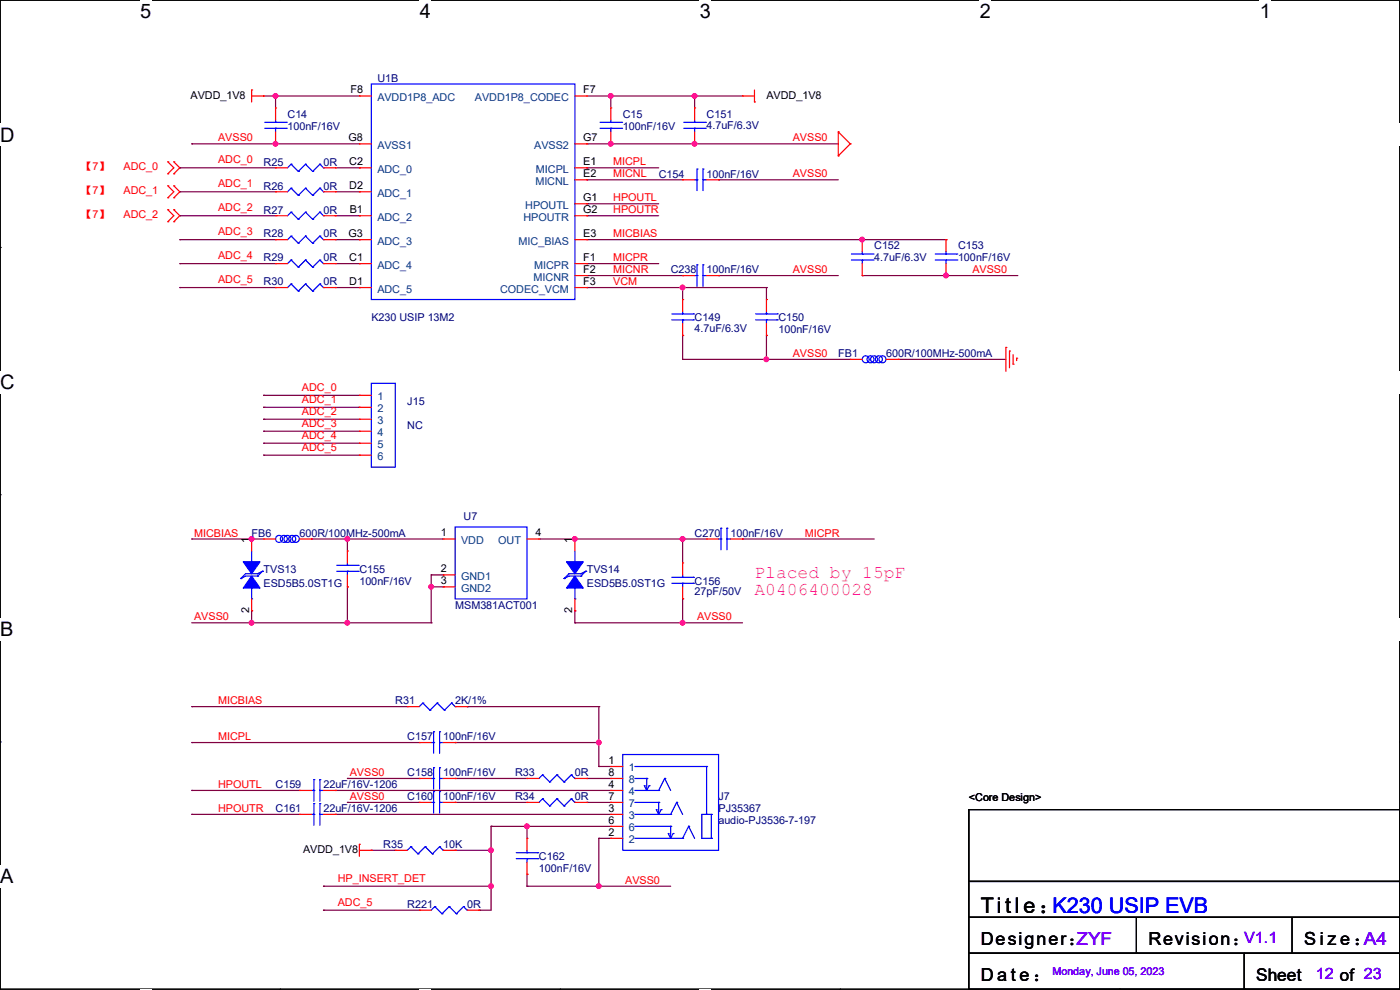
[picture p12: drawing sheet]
<svg xmlns="http://www.w3.org/2000/svg" width="297mm" height="210mm" viewBox="0 0 297 210" stroke-linecap="round" stroke-linejoin="round" font-family="sans-serif">
<path d="M0 0h297v209.8h-297z" fill="none" stroke="#000" stroke-width=".25"/>
<g fill="#fff">
<path d="M29.7 0h2.4v4.8h-2.4z"/>
<path d="M29.7 209.8h2.4v.2h-2.4z"/>
</g>
<path d="M59.4 0h.1M59.4 209.8h.1" fill="none" stroke="#000" stroke-width=".25"/>
<g fill="#fff">
<path d="M89.1 0h2.3v4.8h-2.3z"/>
<path d="M89.1 209.8h2.3v.2h-2.3z"/>
</g>
<path d="M118.8 0h.1M118.8 209.8h.1" fill="none" stroke="#000" stroke-width=".25"/>
<g fill="#fff">
<path d="M148.5 0h2.3v4.8h-2.3z"/>
<path d="M148.5 209.8h2.3v.2h-2.3z"/>
</g>
<path d="M178.2 0h.1M178.2 209.8h.1" fill="none" stroke="#000" stroke-width=".25"/>
<g fill="#fff">
<path d="M207.9 0h2.3v4.8h-2.3z"/>
<path d="M207.9 209.8h2.3v.2h-2.3z"/>
</g>
<path d="M237.6 0h.1M237.6 209.8h.1" fill="none" stroke="#000" stroke-width=".25"/>
<g fill="#fff">
<path d="M267.3 0h2.3v4.8h-2.3z"/>
<path d="M267.3 209.8h2.3v.2h-2.3z"/>
<path d="M0 26.2h3.1v4.8h-3.1z"/>
<path d="M297 26.2v4.8z"/>
<path d="M0 78.7h3.1v4.7h-3.1z"/>
<path d="M297 78.7v4.7z"/>
</g>
<path d="M0 52.5h.1M297 52.5h.1" fill="none" stroke="#000" stroke-width=".25"/>
<g fill="#fff">
<path d="M0 131.1h2.9v4.8h-2.9z"/>
<path d="M297 131.1v4.8z"/>
</g>
<path d="M0 104.9h.1M297 104.9h.1" fill="none" stroke="#000" stroke-width=".25"/>
<g fill="#fff">
<path d="M0 183.6h2.9v4.7h-2.9z"/>
<path d="M296.9 183.6h.1v4.7h-.1z"/>
</g>
<path d="M0 157.4h.1M297 157.4h.1M205.5 171.7h91.5v15.3h-91.5zM205.5 187h91.5v7.6h-91.5zM205.5 194.6h91.5v7.6h-91.5zM241.1 194.6v7.6M274.1 194.6v7.6M205.5 202.2h91.5v7.6h-91.5zM241.1 202.2h.1M263.9 209.8h.1M263.9 202.2v7.6M274.1 202.2h.1" fill="none" stroke="#000" stroke-width=".25"/>
<g fill="none" stroke="#800040" stroke-width=".25">
<path d="M38.1 35.6h.1M38.1 35.6h20.4M40.7 30.5h.1M40.7 30.5h35.5M55.9 20.4h.1M55.9 20.4h20.3M58.5 20.4h.1M58.5 30.5h.1M58.5 20.4v2.5M71.2 35.6h5M76.2 35.6h.1M124.5 35.6h.1"/>
<path d="M124.5 38.1h.1M124.5 20.4h33M124.5 30.5h53.3M124.5 35.6h15.2M124.5 38.1h20.3M129.6 20.4h.1M129.6 30.5h.1M129.6 20.4v2.5M147.4 30.5h.1M147.4 20.4h.1M147.4 20.4v2.5M152.4 38.1h.1"/>
<path d="M152.4 38.1h25.4M38.1 40.7h.1M38.1 45.8h.1M38.1 50.8h.1M38.1 55.9h.1M38.1 45.8h20.4M38.1 50.8h20.4M38.1 55.9h20.4M38.1 40.7h20.4M71.2 45.8h5M71.2 50.8h5M71.2 55.9h5"/>
<path d="M71.2 40.7h5M76.2 40.7h.1M76.2 45.8h.1M76.2 50.8h.1M76.2 55.9h.1M124.5 45.8h.1M124.5 43.2h.1M124.5 55.9h.1M124.5 45.8h15.2M124.5 43.2h15.2M124.5 50.8h76.2M124.5 55.9h15.2"/>
<path d="M124.5 58.5h20.3M144.8 58.5h.1M152.4 58.5h.1M152.4 58.5h25.4M182.9 50.8h.1M182.9 58.5h.1M182.9 58.5h33M200.7 58.5h.1M200.7 50.8h.1M38.1 61h.1M38.1 61h20.4M71.2 61h5"/>
<path d="M76.2 61h.1M124.5 61h.1M124.5 61h38.1M144.8 61h.1M144.8 71.2h.1M144.8 76.2h.1M144.8 61v2.5M144.8 71.2v5M144.8 76.2h35.6M162.6 61h.1M162.6 76.2h.1M162.6 71.2h.1"/>
<path d="M162.6 61v2.5M162.6 71.2v5M190.5 76.2h.1M190.5 76.2h22.9M55.9 83.9h.1M55.9 86.4h.1M55.9 88.9h.1M55.9 91.5h.1M55.9 94h.1M55.9 96.6h.1M55.9 83.9h20.3M55.9 86.4h20.3"/>
<path d="M55.9 88.9h20.3M55.9 91.5h20.3M55.9 94h20.3M55.9 96.6h20.3M40.7 114.3h.1M40.7 114.3h15.2M53.4 114.3h.1M66.1 114.3h.1M66.1 114.3h27.9M73.7 114.3h.1M73.7 114.3v2.6M114.3 114.3h35.6"/>
<path d="M122 114.3h.1M144.8 114.3h.1M144.8 114.3v5.1M157.5 114.3h.1M157.5 114.3h28M40.7 132.1h50.8M53.4 129.6h.1M53.4 132.1h.1M53.4 129.6v2.5M73.7 124.5h.1M73.7 132.1h.1M73.7 124.5v7.6"/>
<path d="M91.5 122h.1M91.5 124.5h.1M91.5 132.1h.1M91.5 122v10.1M91.5 124.5h2.5M91.5 122h2.5M94 124.5h.1M94 122h.1M122 129.6h.1M122 132.1h.1M122 132.1h35.5M122 129.6v2.5"/>
<path d="M144.8 127h.1M144.8 132.1h.1M144.8 127v5.1M40.7 157.5h.1M40.7 149.9h.1M40.7 157.5h48.2M40.7 149.9h45.7M96.6 157.5h.1M96.6 157.5h30.4M99.1 149.9h.1M99.1 149.9h27.9M127 157.5h.1"/>
<path d="M127 149.9h.1M127 149.9v12.7M40.7 172.8h.1M40.7 167.7h.1M40.7 167.7h22.8M40.7 172.8h22.8M71.2 167.7h.1M71.2 172.8h.1M71.2 167.7h58.4M71.2 172.8h58.4M73.7 170.2h.1M73.7 165.1h.1"/>
<path d="M73.7 165.1h15.2M73.7 170.2h15.2M96.6 170.2h.1M96.6 165.1h.1M96.6 165.1h15.2M96.6 170.2h15.2M104.2 175.3h.1M104.2 175.3v17.8h-2.6M104.2 175.3h25.4M111.8 175.3h.1M111.8 175.3v2.5M124.5 165.1h.1"/>
<path d="M124.5 170.2h.1M124.5 165.1h5.1M124.5 170.2h5.1M127 177.8h.1M127 162.6h.1M127 177.8h2.6M127 177.8v10.2M127 162.6h2.6M68.6 188h.1M68.6 193.1h.1M68.6 188h35.6M68.6 193.1h20.3"/>
<path d="M78.8 180.4h.1M78.8 180.4h5.1M96.6 180.4h.1M96.6 180.4h7.6M101.6 193.1h.1M104.2 180.4h.1M104.2 188h.1M111.8 185.5h.1M111.8 188h.1M111.8 188h30.5M111.8 185.5v2.5M127 188h.1"/>
</g>
<g fill="#f0f" stroke="#f0f" stroke-width=".25">
<circle cx="58.4" cy="20.3" r=".49"/>
<circle cx="58.4" cy="30.5" r=".49"/>
<circle cx="129.6" cy="30.5" r=".49"/>
<circle cx="129.6" cy="20.3" r=".49"/>
<circle cx="182.9" cy="50.8" r=".49"/>
<circle cx="144.8" cy="61" r=".49"/>
<circle cx="162.6" cy="76.2" r=".49"/>
<circle cx="147.3" cy="30.5" r=".49"/>
<circle cx="147.3" cy="20.3" r=".49"/>
<circle cx="200.7" cy="58.4" r=".49"/>
<circle cx="127" cy="188" r=".49"/>
<circle cx="104.2" cy="180.4" r=".49"/>
<circle cx="104.2" cy="188" r=".49"/>
<circle cx="111.8" cy="175.3" r=".49"/>
<circle cx="127" cy="157.5" r=".49"/>
<circle cx="73.7" cy="114.3" r=".49"/>
<circle cx="53.4" cy="114.3" r=".49"/>
<circle cx="91.5" cy="124.5" r=".49"/>
<circle cx="53.4" cy="132.1" r=".49"/>
<circle cx="73.7" cy="132.1" r=".49"/>
<circle cx="121.9" cy="114.3" r=".49"/>
<circle cx="144.8" cy="132.1" r=".49"/>
<circle cx="144.8" cy="114.3" r=".49"/>
</g>
<g fill="none" stroke="#f00" stroke-width=".25">
<path d="M53.4 19.1h.1M53.4 19.1v2.5M160.1 19.1v2.5M35.6 34.3h.1M35.6 36.9h.1M35.6 39.4h.1M35.6 34.3l1.3 1.3-1.3 1.3M35.6 39.4l1.3 1.3-1.3 1.3M36.9 36.9h.1M36.9 34.3h.1M36.9 39.4h.1M36.9 34.3l1.2 1.3-1.2 1.3"/>
<path d="M36.9 39.4l1.2 1.3-1.2 1.3M53.4 20.4h2.5M55.9 20.4h.1M58.5 22.9h.1M58.5 30.5h.1M58.5 35.6h.1M58.5 22.9v2.5M58.5 28v2.5M58.5 35.6h2.5M68.6 35.6h2.6M71.2 35.6h.1M76.2 20.4h.1"/>
<path d="M76.2 30.5h.1M76.2 35.6h.1M76.2 20.4h2.6M76.2 30.5h2.6M76.2 35.6h2.6M122 20.4h2.5M122 38.1h2.5M122 30.5h2.5M122 35.6h2.5M124.5 20.4h.1M124.5 30.5h.1M124.5 35.6h.1"/>
<path d="M124.5 38.1h.1M129.6 22.9h.1M129.6 30.5h.1M129.6 22.9v2.5M129.6 28v2.5M144.8 38.1h.1M144.8 38.1h2.6M147.4 22.9h.1M147.4 30.5h.1M147.4 22.9v2.5M147.4 28v2.5M149.9 38.1h2.5"/>
<path d="M152.4 38.1h.1M157.5 20.4h.1M157.5 20.4h2.6M160.1 21.6h.1M177.8 28h.1M177.8 33.1h.1M177.8 28v5.1M177.8 28l2.6 2.5M180.4 30.5h.1M180.4 30.5l-2.6 2.6M35.6 42h.1M35.6 44.5h.1"/>
<path d="M35.6 47h.1M35.6 44.5l1.3 1.3-1.3 1.2M36.9 42h.1M36.9 47h.1M36.9 44.5h.1M36.9 44.5l1.2 1.3-1.2 1.2M58.5 50.8h.1M58.5 55.9h.1M58.5 40.7h.1M58.5 45.8h.1M58.5 50.8h2.5M58.5 55.9h2.5"/>
<path d="M58.5 40.7h2.5M58.5 45.8h2.5M68.6 50.8h2.6M68.6 55.9h2.6M68.6 40.7h2.6M68.6 45.8h2.6M71.2 50.8h.1M71.2 55.9h.1M71.2 40.7h.1M71.2 45.8h.1M76.2 40.7h.1M76.2 45.8h.1"/>
<path d="M76.2 50.8h.1M76.2 55.9h.1M76.2 50.8h2.6M76.2 55.9h2.6M76.2 40.7h2.6M76.2 45.8h2.6M122 50.8h2.5M122 55.9h2.5M122 58.5h2.5M122 45.8h2.5M122 43.2h2.5M124.5 43.2h.1"/>
<path d="M124.5 45.8h.1M124.5 50.8h.1M124.5 55.9h.1M124.5 58.5h.1M144.8 58.5h.1M144.8 58.5h2.6M149.9 58.5h2.5M152.4 58.5h.1M182.9 50.8h.1M182.9 58.5h.1M182.9 50.8v2.6M182.9 55.9v2.6"/>
<path d="M200.7 50.8h.1M200.7 58.5h.1M200.7 50.8v2.6M200.7 55.9v2.6M58.5 61h.1M58.5 61h2.5M68.6 61h2.6M71.2 61h.1M76.2 61h.1M76.2 61h2.6M122 61h2.5M124.5 61h.1"/>
<path d="M144.8 63.5h.1M144.8 71.2h.1M144.8 63.5v2.6M144.8 68.6v2.6M162.6 63.5h.1M162.6 71.2h.1M162.6 63.5v2.6M162.6 68.6v2.6M180.4 76.2h.1M180.4 76.2h2.5M188 76.2h2.5M190.5 76.2h.1"/>
<path d="M213.4 73.7h.1M213.4 73.7v5.1M214.2 74.5h.1M214.2 74.5v3.5M214.9 77.3h.1M214.9 75.2v2.1M215.7 76h.1M215.7 76v.5M76.2 83.9h.1M76.2 86.4h.1M76.2 88.9h.1M76.2 91.5h.1"/>
<path d="M76.2 94h.1M76.2 96.6h.1M76.2 83.9h2.6M76.2 86.4h2.6M76.2 88.9h2.6M76.2 91.5h2.6M76.2 94h2.6M76.2 96.6h2.6M53.4 114.3h.1M53.4 114.3v2.6M55.9 114.3h.1M55.9 114.3h2.6"/>
<path d="M63.5 114.3h2.6M66.1 114.3h.1M73.7 116.9h.1M73.7 116.9v2.5M94 114.3h.1M94 114.3h2.6M111.8 114.3h2.5M114.3 114.3h.1M122 114.3h.1M122 114.3v2.6M144.8 119.4h.1M144.8 119.4v2.6"/>
<path d="M149.9 114.3h.1M149.9 114.3h2.5M155 114.3h2.5M157.5 114.3h.1M53.4 129.6h.1M53.4 127v2.6M73.7 124.5h.1M73.7 122v2.5M94 122h.1M94 124.5h.1M94 122h2.6M94 124.5h2.6"/>
<path d="M122 129.6h.1M122 127v2.6M144.8 127h.1M144.8 124.5v2.5M86.4 149.9h.1M86.4 149.9h2.5M88.9 157.5h.1M88.9 157.5h2.6M94 157.5h2.6M96.6 157.5h.1M96.6 149.9h2.5M99.1 149.9h.1"/>
<path d="M63.5 167.7h.1M63.5 172.8h.1M63.5 172.8h2.6M63.5 167.7h2.6M68.6 172.8h2.6M68.6 167.7h2.6M71.2 167.7h.1M71.2 172.8h.1M76.2 179.1h.1M76.2 179.1v2.6M88.9 170.2h.1M88.9 165.1h.1"/>
<path d="M88.9 165.1h2.6M88.9 170.2h2.6M94 165.1h2.6M94 170.2h2.6M96.6 170.2h.1M96.6 165.1h.1M111.8 177.8h.1M111.8 165.1h.1M111.8 170.2h.1M111.8 165.1h2.5M111.8 170.2h2.5M111.8 177.8v2.6"/>
<path d="M122 165.1h2.5M122 170.2h2.5M124.5 165.1h.1M124.5 170.2h.1M129.6 162.6h.1M129.6 177.8h.1M129.6 172.8h.1M129.6 165.1h.1M129.6 175.3h.1M129.6 170.2h.1M129.6 167.7h.1M129.6 162.6h2.5"/>
<path d="M129.6 177.8h2.5M129.6 172.8h2.5M129.6 165.1h2.5M129.6 175.3h2.5M129.6 170.2h2.5M129.6 167.7h2.5M76.2 180.4h2.6M78.8 180.4h.1M83.9 180.4h.1M83.9 180.4h2.5M88.9 193.1h.1M88.9 193.1h2.6"/>
<path d="M94 180.4h2.6M96.6 180.4h.1M99.1 193.1h2.5M101.6 193.1h.1M111.8 185.5h.1M111.8 182.9v2.6"/>
</g>
<g fill="none" stroke="#00f" stroke-width=".25">
<path d="M78.8 17.8h43.2v45.7h-43.2zM56.2 27.2h4.5M56.2 26h4.5M58.5 26h.1M58.5 27.2h.1M58.5 25.4v.6M58.5 27.2v.8M60.7 27.2h.1M60.7 26h.1M61.8 39.9h.1M61.8 34.8h.1M61.8 39.9l-.8 .8"/>
<path d="M61.8 39.9l1.5 1.5M61.8 34.8l-.8 .8M61.8 34.8l1.5 1.6M63.3 36.4h.1M64.8 39.9h.1M64.8 34.8h.1M64.8 39.9l-1.5 1.5M64.8 39.9l1.5 1.5M64.8 34.8l-1.5 1.6M64.8 34.8l1.5 1.6M66.3 36.4h.1M67.9 39.9h.1"/>
<path d="M67.9 34.8h.1M67.9 39.9l-1.6 1.5M67.9 39.9l.7 .8M67.9 34.8l-1.6 1.6M67.9 34.8l.7 .8M68.6 35.6h.1M127.3 27.2h4.6M127.3 26h4.6M129.6 26h.1M129.6 27.2h.1M129.6 25.4v.6M129.6 27.2v.8"/>
<path d="M131.9 27.2h.1M131.9 26h.1M145.1 27.2h4.5M145.1 26h4.5M147.4 26h.1M147.4 27.2h.1M147.4 25.4v.6M147.4 27.2v.8M147.4 38.1h.5M147.9 38.1h.1M147.9 35.9h.1M147.9 35.9v4.5"/>
<path d="M149.1 35.9h.1M149.1 38.1h.1M149.1 35.9v4.5M149.1 38.1h.8M149.6 27.2h.1M149.6 26h.1M61.8 50.1h.1M61.8 55.2h.1M61.8 45h.1M61.8 50.1l-.8 .7M61.8 50.1l1.5 1.5M61.8 55.2l-.8 .7"/>
<path d="M61.8 55.2l1.5 1.5M61.8 45l-.8 .8M61.8 45l1.5 1.5M63.3 51.6h.1M63.3 56.7h.1M63.3 41.4h.1M63.3 46.5h.1M64.8 50.1h.1M64.8 55.2h.1M64.8 45h.1M64.8 50.1l-1.5 1.5M64.8 50.1l1.5 1.5"/>
<path d="M64.8 55.2l-1.5 1.5M64.8 55.2l1.5 1.5M64.8 45l-1.5 1.5M64.8 45l1.5 1.5M66.3 51.6h.1M66.3 56.7h.1M66.3 41.4h.1M66.3 46.5h.1M67.9 50.1h.1M67.9 55.2h.1M67.9 45h.1M67.9 50.1l-1.6 1.5"/>
<path d="M67.9 50.1l.7 .7M67.9 55.2l-1.6 1.5M67.9 55.2l.7 .7M67.9 45l-1.6 1.5M67.9 45l.7 .8M68.6 50.8h.1M68.6 55.9h.1M68.6 40.7h.1M68.6 45.8h.1M147.4 58.5h.5M147.9 58.5h.1M147.9 56.2h.1"/>
<path d="M147.9 56.2v4.5M149.1 56.2h.1M149.1 58.5h.1M149.1 58.5h.8M149.1 56.2v4.5M180.6 55.2h4.6M180.6 53.9h4.6M182.9 53.9h.1M182.9 55.2h.1M182.9 53.4v.5M182.9 55.2v.7M185.2 55.2h.1"/>
<path d="M185.2 53.9h.1M198.4 55.2h4.6M198.4 53.9h4.6M200.7 53.9h.1M200.7 55.2h.1M200.7 53.4v.5M200.7 55.2v.7M203 55.2h.1M203 53.9h.1M61.8 60.2h.1M61.8 60.2l-.8 .8M61.8 60.2l1.5 1.6"/>
<path d="M63.3 61.8h.1M64.8 60.2h.1M64.8 60.2l-1.5 1.6M64.8 60.2l1.5 1.6M66.3 61.8h.1M67.9 60.2h.1M67.9 60.2l-1.6 1.6M67.9 60.2l.7 .8M68.6 61h.1M142.5 67.9h4.6M142.5 66.6h4.6M144.8 66.6h.1"/>
<path d="M144.8 67.9h.1M144.8 66.1v.5M144.8 67.9v.7M147.1 67.9h.1M147.1 66.6h.1M160.3 67.9h4.6M160.3 66.6h4.6M162.6 66.6h.1M162.6 67.9h.1M162.6 66.1v.5M162.6 67.9v.7M164.9 67.9h.1"/>
<path d="M164.9 66.6h.1M78.8 81.3h5.1v17.8h-5.1zM53.4 119.4h.1M53.4 116.9v2.5M71.4 119.9h4.6M73.7 119.9h.1M73.7 119.4v.5M76 119.9h.1M96.6 111.8h15.2v15.2h-15.2zM122 119.4h.1M122 116.9v2.5M152.4 114.3h.6"/>
<path d="M153 114.3h.1M153 112.1h.1M153 112.1v4.5M154.2 112.1h.1M154.2 114.3h.1M154.2 114.3h.8M154.2 112.1v4.5M51.1 122.7h.1M53.4 127h.1M53.4 124.5v2.5M54.7 122.2h.1M54.7 121.7h.1"/>
<path d="M54.7 122.2h-2.6l-1 .5M54.7 121.7h-2.6l-1 1M55.7 121.2h.1M55.7 121.2l-1 1M55.7 121.2l-1 .5M71.4 121.2h4.6M73.7 121.2h.1M73.7 121.2v.8M76 121.2h.1M119.7 122.7h.1M122 127h.1M122 124.5v2.5"/>
<path d="M123.2 122.2h.1M123.2 121.7h.1M123.2 122.2h-2.5l-1 .5M123.2 121.7h-2.5l-1 1M124.2 121.2h.1M124.2 121.2l-1 1M124.2 121.2l-1 .5M142.5 123.7h4.6M142.5 122.5h4.6M144.8 122.5h.1M144.8 123.7h.1M144.8 122v.5"/>
<path d="M144.8 123.7v.8M147.1 123.7h.1M147.1 122.5h.1M89.7 149.1h.1M89.7 149.1l-.8 .8M89.7 149.1l1.5 1.6M91.2 150.7h.1M91.5 157.5h.5M92 157.5h.1M92 155.2h.1M92 155.2v4.6M92.8 149.1h.1"/>
<path d="M92.8 149.1l-1.6 1.6M92.8 149.1l1.5 1.6M93.3 155.2h.1M93.3 157.5h.1M93.3 155.2v4.6M93.3 157.5h.7M94.3 150.7h.1M95.8 149.1h.1M95.8 149.1l-1.5 1.6M95.8 149.1l.8 .8M96.6 149.9h.1M66.1 167.7h.5"/>
<path d="M66.1 172.8h.5M66.6 167.7h.1M66.6 165.4h.1M66.6 172.8h.1M66.6 170.5h.1M66.6 165.4v4.6M66.6 170.5v4.5M67.9 165.4h.1M67.9 167.7h.1M67.9 170.5h.1M67.9 172.8h.1M67.9 167.7h.7"/>
<path d="M67.9 172.8h.7M67.9 165.4v4.6M67.9 170.5v4.5M87.2 179.6h.1M87.2 179.6l-.8 .8M87.2 179.6l1.5 1.5M90.2 179.6h.1M90.2 179.6l-1.5 1.5M90.2 179.6l1.5 1.5M91.5 170.2h.5M91.5 165.1h.5M92 170.2h.1"/>
<path d="M92 167.9h.1M92 165.1h.1M92 162.9h.1M92 162.9v4.5M92 167.9v4.6M93.3 179.6h.1M93.3 167.9h.1M93.3 170.2h.1M93.3 162.9h.1M93.3 165.1h.1M93.3 170.2h.7M93.3 165.1h.7"/>
<path d="M93.3 179.6l-1.6 1.5M93.3 179.6l.7 .8M93.3 162.9v4.5M93.3 167.9v4.6M115.1 164.4h.1M115.1 169.5h.1M115.1 164.4l-.8 .7M115.1 164.4l1.5 1.5M115.1 169.5l-.8 .7M115.1 169.5l1.5 1.5M116.6 165.9h.1M116.6 171h.1"/>
<path d="M118.2 164.4h.1M118.2 169.5h.1M118.2 164.4l-1.6 1.5M118.2 164.4l1.5 1.5M118.2 169.5l-1.6 1.5M118.2 169.5l1.5 1.5M119.7 165.9h.1M119.7 171h.1M121.2 164.4h.1M121.2 169.5h.1M121.2 164.4l-1.5 1.5M121.2 164.4l.8 .7"/>
<path d="M121.2 169.5l-1.5 1.5M121.2 169.5l.8 .7M122 165.1h.1M122 170.2h.1M132.1 160.1h20.3v20.3h-20.3zM134.7 167.7h5M134.7 170.2h5M134.7 172.8h7.6M134.7 175.3h7.6M134.7 177.8h10.1M134.7 162.6h15.2M134.7 165.1h2.5"/>
<path d="M136.7 166.7h.1M136.7 166.7l.5 1M137.2 165.1h.1M137.2 165.1v2.6M137.7 166.7h.1M137.7 166.7l-.5 1M139.2 171.7h.1M139.2 171.7l.5 1.1M139.7 167.7h.1M139.7 170.2h.1M139.7 170.2v2.6M140.3 171.7h.1"/>
<path d="M140.3 171.7l-.6 1.1M141 165.1h.1M141 165.1l1.3 2.6M141 165.1l-1.3 2.6M141.8 176.8h.1M141.8 176.8l.5 1M142.3 172.8h.1M142.3 175.3h.1M142.3 175.3v2.5M142.8 176.8h.1M142.8 176.8l-.5 1M143.6 170.2h.1"/>
<path d="M143.6 170.2l-1.3 2.6M143.6 170.2l1.2 2.6M144.8 177.8h.1M146.1 175.3h.1M146.1 175.3l1.3 2.5M146.1 175.3l-1.3 2.5M148.9 177.8h.1M148.9 177.8h2M149.9 162.6h.1M149.9 172.8h.1M149.9 162.6v10.2M150.9 172.8h.1"/>
<path d="M150.9 177.8h.1M150.9 172.8h-2v5M150.9 172.8v5M88.7 181.1h.1M91.7 181.1h.1M92.2 192.3h.1M92.2 192.3l-.7 .8M92.2 192.3l1.6 1.5M93.8 193.8h.1M94 180.4h.1M95.3 192.3h.1M95.3 192.3l-1.5 1.5"/>
<path d="M95.3 192.3l1.5 1.5M96.8 193.8h.1M98.3 192.3h.1M98.3 192.3l-1.5 1.5M98.3 192.3l.8 .8M99.1 193.1h.1M109.5 182.2h4.6M109.5 180.9h4.6M111.8 180.9h.1M111.8 182.2h.1M111.8 180.4v.5M111.8 182.2v.7"/>
<path d="M114.1 182.2h.1M114.1 180.9h.1"/>
<circle cx="183.7" cy="76.2" r=".74"/>
<circle cx="184.7" cy="76.2" r=".74"/>
<circle cx="185.4" cy="76.2" r=".74"/>
<circle cx="186.5" cy="76.2" r=".74"/>
<circle cx="187.2" cy="76.2" r=".74"/>
<circle cx="59.2" cy="114.3" r=".74"/>
<circle cx="60.2" cy="114.3" r=".74"/>
<circle cx="61" cy="114.3" r=".74"/>
<circle cx="62" cy="114.3" r=".74"/>
<circle cx="62.8" cy="114.3" r=".74"/>
</g>
<g fill="#00f" stroke="#00f" stroke-width=".25">
<path d="M51.6 119.2h3.6l-1.8 2.5z" fill-rule="evenodd"/>
<path d="M53.4 122.2l1.8 2.6h-3.6z" fill-rule="evenodd"/>
<path d="M120.2 119.2h3.5l-1.7 2.5z" fill-rule="evenodd"/>
<path d="M122 122.2l1.7 2.6h-3.5z" fill-rule="evenodd"/>
</g>
<text font-size="4.6" x="208.1" y="193.6">Titl e ：K230 USIP EVB</text>
<g font-size="4.2">
<text x="29.7" y="3.9">5</text>
<text x="89.1" y="3.9">4</text>
<text x="148.5" y="3.9">3</text>
<text x="207.9" y="3.9">2</text>
<text x="267.3" y="3.9">1</text>
<text x="0" y="30.1">D</text>
<text x="0" y="82.5">C</text>
<text x="0" y="135">B</text>
<text x="0" y="187.4">A</text>
<text x="297" y="187.4">A</text>
</g>
<g font-size="3.8" fill="#f0f">
<text x="160.1" y="122.5">Placed by 15pF</text>
<text x="160.1" y="126.3">A0406400028</text>
</g>
<g font-size="3.8">
<text x="208.1" y="200.5">Designer：</text>
<text x="243.6" y="200.5">Revision：</text>
<text x="276.6" y="200.5">S i z e ：A4</text>
<text x="208.1" y="208.2">D a t e ：</text>
</g>
<text font-size="3.8" fill="#8000ff" x="228.4" y="200.5">ZYF</text>
<text font-size="3.7" x="266.5" y="208.1">Sheet</text>
<g font-size="3.3" fill="#8000ff">
<text x="263.9" y="200.1">V1.1</text>
<text x="279.2" y="207.7">12 of 23</text>
</g>
<g font-size="2.3" fill="#000080">
<text x="80.1" y="17.4">U1B</text>
<text x="61" y="25">C14</text>
<text x="61" y="27.5">100nF/16V</text>
<text x="132.1" y="25">C15</text>
<text x="132.1" y="27.5">100nF/16V</text>
<text x="149.9" y="25">C151</text>
<text x="149.9" y="27.3">4.7uF/6.3V</text>
<text x="55.9" y="35.1">R25</text>
<text x="68.6" y="35.1">0R</text>
<text x="55.9" y="40.2">R26</text>
<text x="68.6" y="40.2">0R</text>
<text x="139.7" y="37.7">C154</text>
<text x="149.9" y="37.7">100nF/16V</text>
<text x="55.9" y="45.3">R27</text>
<text x="68.6" y="45.3">0R</text>
<text x="55.9" y="50.4">R28</text>
<text x="68.6" y="50.4">0R</text>
<text x="185.5" y="52.9">C152</text>
<text x="203.2" y="52.9">C153</text>
<text x="55.9" y="55.5">R29</text>
<text x="68.6" y="55.5">0R</text>
<text x="142.3" y="58">C238</text>
<text x="149.9" y="58">100nF/16V</text>
<text x="185.5" y="55.5">4.7uF/6.3V</text>
<text x="203.2" y="55.5">100nF/16V</text>
<text x="55.9" y="60.5">R30</text>
<text x="68.6" y="60.5">0R</text>
<text x="78.8" y="68.2">K230 USIP 13M2</text>
<text x="147.4" y="68.2">C149</text>
<text x="147.4" y="70.4">4.7uF/6.3V</text>
<text x="165.1" y="68.2">C150</text>
<text x="165.1" y="70.7">100nF/16V</text>
<text x="177.8" y="75.8">FB1</text>
<text x="188" y="75.8">600R/100MHz-500mA</text>
<text x="86.4" y="85.9">J15</text>
<text x="86.4" y="91">NC</text>
<text x="53.4" y="113.9">FB6</text>
<text x="63.5" y="113.9">600R/100MHz-500mA</text>
<text x="98.3" y="110.3">U7</text>
<text x="147.4" y="113.9">C270</text>
<text x="155" y="113.9">100nF/16V</text>
<text x="55.9" y="121.5">TVS13</text>
<text x="55.9" y="124.5">ESD5B5.0ST1G</text>
<text x="76.2" y="121.5">C155</text>
<text x="76.2" y="124">100nF/16V</text>
<text x="124.5" y="121.5">TVS14</text>
<text x="124.5" y="124.5">ESD5B5.0ST1G</text>
<text x="147.4" y="124">C156</text>
<text x="96.6" y="129.1">MSM381ACT001</text>
<text x="147.4" y="126.3">27pF/50V</text>
<text x="83.9" y="149.4">R31</text>
<text x="96.6" y="149.4">2K/1%</text>
<text x="86.4" y="157.1">C157</text>
<text x="94" y="157.1">100nF/16V</text>
<text x="58.5" y="167.2">C159</text>
<text x="68.6" y="167.2">22uF/16V-1206</text>
<text x="86.4" y="164.7">C158</text>
<text x="94" y="164.7">100nF/16V</text>
<text x="109.3" y="164.7">R33</text>
<text x="122" y="164.7">0R</text>
<text x="58.5" y="172.3">C161</text>
<text x="68.6" y="172.3">22uF/16V-1206</text>
<text x="86.4" y="169.8">C160</text>
<text x="94" y="169.8">100nF/16V</text>
<text x="109.3" y="169.8">R34</text>
<text x="122" y="169.8">0R</text>
<text x="152.4" y="169.8">J7</text>
<text x="152.4" y="172.3">PJ35367</text>
<text x="81.3" y="179.9">R35</text>
<text x="94" y="179.9">10K</text>
<text x="152.4" y="174.8">audio-PJ3536-7-197</text>
<text x="114.3" y="182.5">C162</text>
<text x="114.3" y="185">100nF/16V</text>
<text x="86.4" y="192.6">R221</text>
<text x="99.1" y="192.6">0R</text>
</g>
<g font-size="2.3">
<text x="40.4" y="20.9">AVDD_1V8</text>
<text x="74.3" y="19.8">F8</text>
<text x="123.7" y="19.8">F7</text>
<text x="162.6" y="20.9">AVDD_1V8</text>
<text x="74" y="30">G8</text>
<text x="123.7" y="30">G7</text>
<text x="74.1" y="35.1">C2</text>
<text x="123.7" y="35.1">E1</text>
<text x="74.1" y="40.1">D2</text>
<text x="123.7" y="37.6">E2</text>
<text x="74.2" y="45.2">B1</text>
<text x="123.7" y="42.7">G1</text>
<text x="123.7" y="45.2">G2</text>
<text x="74" y="50.3">G3</text>
<text x="123.7" y="50.3">E3</text>
<text x="74.1" y="55.4">C1</text>
<text x="123.7" y="55.4">F1</text>
<text x="123.7" y="57.9">F2</text>
<text x="74.1" y="60.5">D1</text>
<text x="123.7" y="60.5">F3</text>
<text x="93.5" y="113.8">1</text>
<text x="113.6" y="113.8">4</text>
<text x="52.8" y="115.1" transform="rotate(-90 52.8 115.1)">1</text>
<text x="121.4" y="115.1" transform="rotate(-90 121.4 115.1)">1</text>
<text x="93.5" y="121.4">2</text>
<text x="93.5" y="124">3</text>
<text x="52.8" y="130.1" transform="rotate(-90 52.8 130.1)">2</text>
<text x="121.4" y="130.1" transform="rotate(-90 121.4 130.1)">2</text>
<text x="129.1" y="162.1">1</text>
<text x="129.1" y="164.6">8</text>
<text x="129.1" y="167.1">4</text>
<text x="129.1" y="172.2">3</text>
<text x="129.1" y="169.7">7</text>
<text x="205.5" y="170">&lt;Core Design&gt;</text>
<text x="129.1" y="177.3">2</text>
<text x="129.1" y="174.8">6</text>
<text x="64.3" y="180.9">AVDD_1V8</text>
</g>
<g font-size="2.3" fill="#004080">
<text x="80.1" y="21.4">AVDD1P8_ADC</text>
<text x="100.8" y="21.4">AVDD1P8_CODEC</text>
<text x="80.1" y="31.6">AVSS1</text>
<text x="113.3" y="31.6">AVSS2</text>
<text x="80.1" y="36.7">ADC_0</text>
<text x="80.1" y="41.7">ADC_1</text>
<text x="113.6" y="39.2">MICNL</text>
<text x="113.7" y="36.7">MICPL</text>
<text x="80.1" y="46.8">ADC_2</text>
<text x="111" y="46.8">HPOUTR</text>
<text x="111.4" y="44.3">HPOUTL</text>
<text x="80.1" y="51.9">ADC_3</text>
<text x="110" y="51.9">MIC_BIAS</text>
<text x="80.1" y="57">ADC_4</text>
<text x="113.2" y="59.5">MICNR</text>
<text x="113.3" y="57">MICPR</text>
<text x="80.1" y="62.1">ADC_5</text>
<text x="106.1" y="62.1">CODEC_VCM</text>
<text x="80.1" y="84.9">1</text>
<text x="80.1" y="87.5">2</text>
<text x="80.1" y="90">3</text>
<text x="80.1" y="92.5">4</text>
<text x="80.1" y="95.1">5</text>
<text x="80.1" y="97.6">6</text>
<text x="97.8" y="115.4">VDD</text>
<text x="105.7" y="115.4">OUT</text>
<text x="97.8" y="123">GND1</text>
<text x="97.8" y="125.6">GND2</text>
<text x="133.4" y="163.7">1</text>
<text x="133.4" y="166.2">8</text>
<text x="133.4" y="173.8">3</text>
<text x="133.4" y="171.3">7</text>
<text x="133.4" y="168.7">4</text>
<text x="133.4" y="178.9">2</text>
<text x="133.4" y="176.4">6</text>
</g>
<g font-size="2.3" fill="#f00">
<text x="46.3" y="30">AVSS0</text>
<text x="46.3" y="34.7">ADC_0</text>
<text x="130.1" y="35.1">MICPL</text>
<text x="168.2" y="30">AVSS0</text>
<text x="17.3" y="36.2">【7】</text>
<text x="17.3" y="41.2">【7】</text>
<text x="26.2" y="36.2">ADC_0</text>
<text x="26.2" y="41.2">ADC_1</text>
<text x="46.3" y="39.8">ADC_1</text>
<text x="130.1" y="37.6">MICNL</text>
<text x="168.2" y="37.6">AVSS0</text>
<text x="17.3" y="46.3">【7】</text>
<text x="26.2" y="46.3">ADC_2</text>
<text x="46.3" y="44.8">ADC_2</text>
<text x="130.1" y="45.3">HPOUTR</text>
<text x="130.1" y="42.7">HPOUTL</text>
<text x="46.3" y="49.9">ADC_3</text>
<text x="130.1" y="50.3">MICBIAS</text>
<text x="46.3" y="55">ADC_4</text>
<text x="130.1" y="55.4">MICPR</text>
<text x="130.1" y="58">MICNR</text>
<text x="168.2" y="58">AVSS0</text>
<text x="206.3" y="58">AVSS0</text>
<text x="46.3" y="60.1">ADC_5</text>
<text x="130.1" y="60.5">VCM</text>
<text x="168.2" y="75.7">AVSS0</text>
<text x="64.1" y="82.9">ADC_0</text>
<text x="64.1" y="85.5">ADC_1</text>
<text x="64.1" y="88">ADC_2</text>
<text x="64.1" y="90.6">ADC_3</text>
<text x="64.1" y="93.1">ADC_4</text>
<text x="64.1" y="95.6">ADC_5</text>
<text x="41.2" y="113.8">MICBIAS</text>
<text x="170.7" y="113.8">MICPR</text>
<text x="41.2" y="131.6">AVSS0</text>
<text x="147.9" y="131.6">AVSS0</text>
<text x="46.3" y="149.4">MICBIAS</text>
<text x="46.3" y="157">MICPL</text>
<text x="46.3" y="167.2">HPOUTL</text>
<text x="74.2" y="164.6">AVSS0</text>
<text x="46.3" y="172.3">HPOUTR</text>
<text x="74.2" y="169.7">AVSS0</text>
<text x="71.7" y="187.1">HP_INSERT_DET</text>
<text x="132.6" y="187.5">AVSS0</text>
<text x="71.7" y="192.2">ADC_5</text>
</g>
<text font-size="2.3" fill="#8000ff" x="223.3" y="206.8">Monday, June 05, 2023</text>
</svg>
